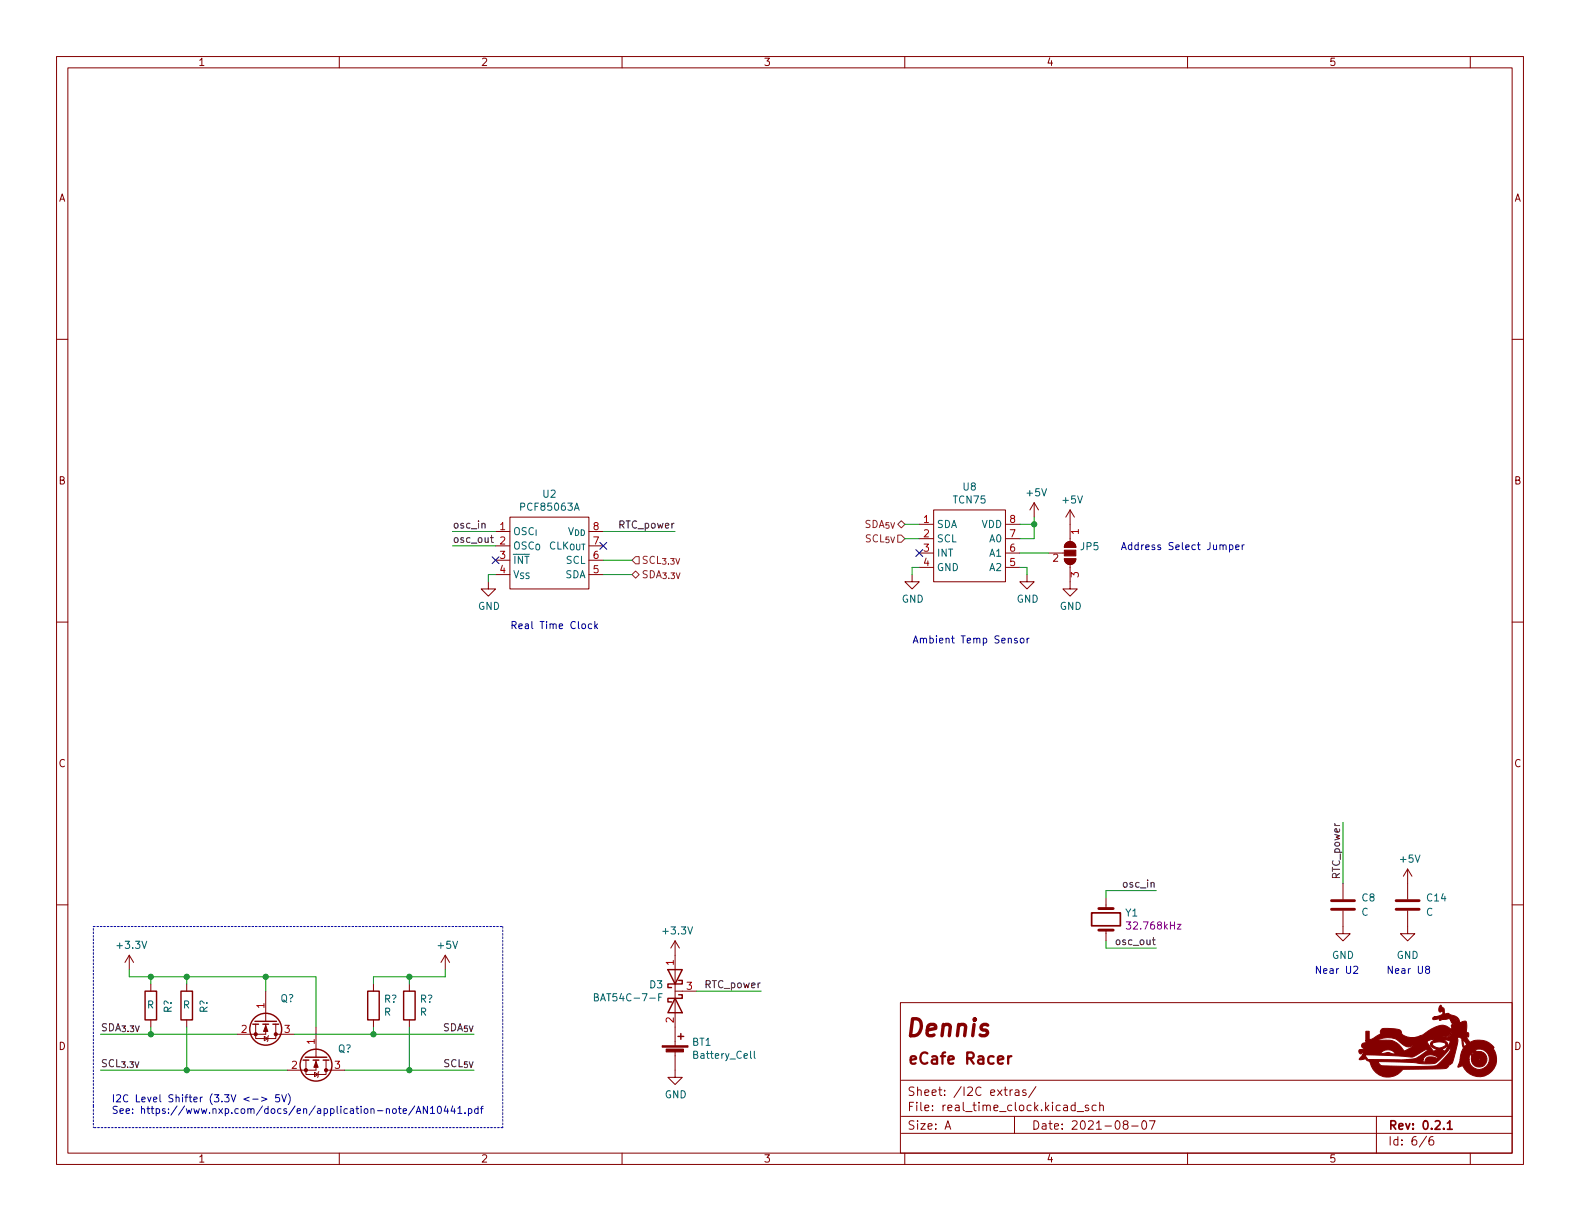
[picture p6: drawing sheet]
<svg xmlns="http://www.w3.org/2000/svg" width="279mm" height="216mm" viewBox="0 0 279 216" stroke-linecap="round" stroke-linejoin="round" font-family="sans-serif">
<g fill="none" stroke="#840000" stroke-width=".18">
<path d="M10 10h259.4v195.9h-259.4zM12 12h255.4v191.9h-255.4zM60 10v2M110 10v2M160 10v2M210 10v2M260 10v2M10 60h2M267.4 60h2M87.6 94h2.6M87.6 96.5h2.6M87.6 99.1h2.6"/>
<path d="M90.2 91.4h13.9v12.7h-13.9zM104.1 94h2.6M104.1 96.5h2.6M104.1 99.1h2.6M162.6 92.7h2.5M162.6 95.3h2.5M162.6 97.8h2.5M165.1 90.2h12.7v12.7h-12.7zM177.8 92.7h2.5M177.8 95.3h2.5M177.8 97.8h2.5M182.9 88.9l-.8 1.3"/>
<path d="M182.9 88.9v2.5M182.9 88.9l.7 1.3M185.4 97.8h2.8M188.2 98.8h2a1.02 1.02 0 0 1-1 1 1.02 1.02 0 0 1-1-1zM188.5 96.1a1.02 1.02 0 0 1 1.1-.3 1.02 1.02 0 0 1 .6 1h-2zM189.2 99.8v4.3h1.3l-1.3 1.3-1.2-1.3h1.2M189.2 90.2l-.7 1.2M189.2 90.2v5.6M189.2 90.2l.8 1.2M10 110h2M86.4 102.9v1.2h1.2l-1.2 1.3-1.3-1.3h1.3M87.6 101.6h2.6"/>
<path d="M104.1 101.6h2.6M161.3 101.6v1.3h1.3l-1.3 1.2-1.3-1.2h1.3M162.6 100.3h2.5M177.8 100.3h2.5M181.6 101.6v1.3h1.3l-1.3 1.2-1.3-1.2h1.3M267.4 110h2M10 160h2M195.6 158.8v1.9M237.5 156.2v2.8M248.9 153.7l-.7 1.2M248.9 153.7v5.3M248.9 153.7l.8 1.2"/>
<path d="M267.4 160h2M22.9 168.9l-.8 1.3M22.9 168.9v2.6M22.9 168.9l.7 1.3M26.7 174v1.3M33 174v1.3M47 175.3v5M66 174v1.3M72.4 174v1.3M78.7 168.9l-.7 1.3M78.7 168.9v2.6M78.7 168.9l.8 1.3"/>
<path d="M119.4 166.4l-.8 1.2M119.4 166.4v18.5M119.4 166.4l.7 1.2M119.4 175.3h3.8M159.2 177.3h108.2v26.6h-108.2zM195.6 164.5v1.9M237.5 161v4.1h1.3l-1.3 1.3-1.3-1.3h1.3M248.9 161v4.1h1.3l-1.3 1.3-1.3-1.3h1.3M26.7 180.3v1.3M33 180.3v1.3M45.2 181.1v2.5h3.6v-.7M46.7 183.3l.7 .3-.7 .4z"/>
<path d="M47 180.4v.2M47 181.1v1.8h-5.1M47.5 183.1l-.1 .2v.7l-.2 .2M48.8 181.1v1.8M48.8 182.9h3.3M54.1 187.5v2.5h3.6v-.8M55.6 189.6l.7 .4-.7 .4zM55.9 181.6v5.1M55.9 186.7v.2M55.9 187.5v1.7h-5.1M56.4 189.5l-.1 .1v.8l-.2 .1M57.7 187.5v1.7"/>
<path d="M57.7 189.2h3.3M66 180.3v1.3M72.4 180.3v1.3M119.4 185.9v4.6h1.2l-1.2 1.3-1.3-1.3h1.3M159.4 197.4h108M159.4 191h108M167.1 199.7l.5-1.5 .5 1.5M167.3 199.2h.7M178.6 192.7v1M179 192.7l-.2 .1-.2 .2M179.4 197.4v3M179.5 192.8h.6l.1 .9"/>
<path d="M180.2 193.1h-.5a.29 .29 0 0 0-.2 .3 .29 .29 0 0 0 .2 .3l.5-.1M181.4 192.8l-.4-.1-.2 .2 .1 .2 .5 .2v.3h-.6M183.2 192.1l-1.3 2M190.1 195.5l-.4-.1-.3 .3v.4l.1 .2h.6M190.1 194.9v1.5M190.5 196.6h1.1M192.5 195.5l-.4-.1-.2 .2 .1 .2 .5 .2v.3h-.6M193.8 195.5l-.4-.1-.3 .3v.4l.2 .2h.5M194.5 195.6l.2-.2 .3 .1 .1 .9M194.5 194.9v1.5M198.9 198.8l-.3-.3 .1-.2 .2-.1h.4l.2 .3-.1 .2-.6 .2-.2 .2 .1 .4 .2 .2 .4-.1 .2-.2-.1-.4-.2-.2M200.1 199.1h1.2"/>
<path d="M202.1 198.2h.2a.81 .81 0 0 1 .5 .6 .81 .81 0 0 1-.3 .8l-.1 .1a.81 .81 0 0 1-.6-.6 .81 .81 0 0 1 .3-.9zM203.3 198.2h1l-.7 1.5M243.4 197.4v6.5M60 203.9v2M110 203.9v2M159.4 200.4h108M160 203.9v2M210 203.9v2M252.3 200.9l-1.3 1.9M253.4 201a.59 .59 0 0 0-.7 .6v.6l.1 .2 .5 .1 .2-.2v-.5l-.1-.2-.4-.1-.3 .3M260 203.9v2"/>
</g>
<path d="M193 161.4h5.1v2.3h-5.1zM256 198.6l.4-.4v1.5M256 199.7h.8" fill="none" stroke="#840000" stroke-width=".3"/>
<path d="M178.3 186.8v1.3M178.9 186.8l-.4 .1-.2 .2" fill="none" stroke="#840000" stroke-width=".4"/>
<g fill="#840000" stroke="#840000" stroke-width=".18">
<path d="M241.5 182.4h.6v1.4h.3l1.7-1 .1-.1-.1-.5 .3-.3h2.3a.91 .91 0 0 1 1.1 .7l.2 .3 .3 .2a6.3 6.3 0 0 0 3.5 .4h3.6a1.04 1.04 0 0 0 1.3-1.1 1.5 1.5 0 0 1-1.8 1l-5.1 .1 1.7-.5a7.2 7.2 0 0 1 3.7-1.7l1.5 .6v-.7h.3l-.3-.4-.2-.4h.7l.3 .4h.3v.1l.1-.1h-.4l-.3-.4h-.7l-.3-.3-1.5 .3-.2-.2-1 .1-.2-.3 .3-.2h3.4l.7 .8 .1-.1-.8-.7h-3.4l3.2-.1-2.9 .1a1.34 1.34 0 0 0 1.3-.7l-.2-.3-.4 .2a.8 .8 0 0 1 .2-1.3l.4 .5a.52 .52 0 0 1 .2 .7l.1 .4 .6-.1 .6 .3a1.42 1.42 0 0 1 1.4 1.4l.6-.3h.6l.1 .8-.1 1 .4 .2v.4v.3l-.5-.1 .7 1.1a3.4 3.4 0 0 1 4.3 1l-.2 .1a3.1 3.1 0 0 1-1 4.6 3.1 3.1 0 0 1-4.4-1.6l-.8 .3 .4-1.4h1.6a1.79 1.79 0 0 0 2 1.8 1.79 1.79 0 0 0 1.5-2.2 1.79 1.79 0 0 0-2.3-1.3v.2l.3 .1a1.4 1.4 0 0 1 1.7 1.2 1.4 1.4 0 0 1-1.3 1.6 1.4 1.4 0 0 1-1.5-1.4h1.2l.1 .1 .2-.1-.2-.2-.1 .2h-1.2v-.7l-.2-.1-.2 .8h-1.6l.2-1.2h1.8l.2 .3 .1-.1-.2-.3-1.9 .1a1.05 1.05 0 0 0 .2-1.3l-.1-.8h.2l.3 1.1 .4-.4-.7-.9v.2h-.2a.58 .58 0 0 0-.8-.5 2.31 2.31 0 0 1-.1 1.8l-.8 2.6-.5 .4a1.19 1.19 0 0 1-1.5 .7l-6.7 .1a3.2 3.2 0 0 1-3.4 1.3 3.2 3.2 0 0 1-2.5-2.7h1.5l.4 .6 .4 .2h8.1a2.05 2.05 0 0 0 2.2-.8 5 5 0 0 0 1.7-2.2l-.1-.2-1.5 1.7a2.36 2.36 0 0 1-2.6 1.1h-.9a55.4 55.4 0 0 0-7.7-.4h-1.5l-.5-.2-.2-.3-.8 .2-.4-.1 .7-.8h.4l.5 .8 9.8 .1v.4l.3-.1a.99 .99 0 0 1 1.4-.8l.9 .3a1.52 1.52 0 0 0-2.6 .2h-2.9h.1a4.8 4.8 0 0 0 3.6-1.7l-.2-.2-.2 .1-1 .6a3 3 0 0 1-3 .6l-7.1-.3 .1-.2h2.9l1.4-.2 .9 .2h.5a1.67 1.67 0 0 0-2.8 0h-2.9v-.2l-.6 .2-.2-.4 .1-.3 .8-.2-.4-.4v-.4l.2-.1 1.1-.2-.6-.1v-.2l3.5-.1a3.2 3.2 0 0 1 3.3 2l1.6-.9h-.4a2.1 2.1 0 0 1-2.1-.8h4.9l1.2 1.7 .6-.3h.8l.6 .3 1-1.8-.9-.2-.1 .2a.58 .58 0 0 1 .4 .9 1.81 1.81 0 0 1-2.9-.1v-.4h.3a1.38 1.38 0 0 0 2.4 .2 1.66 1.66 0 0 0-2-.4l-.7 .2 .1-.2 .4-.3v-.1l-.2-.1-1 .4h-4.9l-.2-.2a3.3 3.3 0 0 0-3.6 0h-2.1z"/>
<path d="M55.9 187.7l.4 1h-.8z"/>
<path d="M117.1 184.9h4.6v.3h-4.6z"/>
<path d="M117.8 185.5h3.1v.5h-3.1z"/>
<path d="M188.5 96.1a1.02 1.02 0 0 1 1.1-.3 1.02 1.02 0 0 1 .6 1h-2z"/>
<path d="M188.2 98.8h2a1.02 1.02 0 0 1-1 1 1.02 1.02 0 0 1-1-1z"/>
<path d="M188.2 97.3h2v1h-2z"/>
<path d="M47 181.4l.4 1h-.8z"/>
<circle cx="54.1" cy="189.2" r=".28"/>
<circle cx="57.7" cy="189.2" r=".28"/>
<circle cx="45.2" cy="182.9" r=".28"/>
<circle cx="48.8" cy="182.9" r=".28"/>
</g>
<g fill="none" stroke="#840000" stroke-width=".25">
<path d="M25.7 175.3h2v5h-2zM32 175.3h2v5h-2zM65 175.3h2.1v5h-2.1zM71.4 175.3h2v5h-2zM118.1 171.5h2.5l-1.2 2.5zM119.4 176.5l1.2 2.6h-2.5zM120 173.4h.6v.6h-2.5v.6h.6M120 175.9h.6v.6h-2.5v.7h.6M44.7 181.1h1M45.1 180.6h3.8M46.5 181.1h1M48.3 181.1h1"/>
<path d="M53.6 187.5h1M54 186.9h3.8M55.4 187.5h1M57.1 187.5h1.1M119.9 183.3h1M120.4 182.8v1"/>
<circle cx="47" cy="182" r="2.82"/>
<circle cx="55.9" cy="188.3" r="2.82"/>
</g>
<g fill="none" stroke="#006464" stroke-width=".18">
<path d="M91.1 93.5l.2-.2a.43 .43 0 0 1 .5 .4v.4a.42 .42 0 0 1-.4 .5 .42 .42 0 0 1-.4-.5zM93.1 93.3h-.5l-.2 .1v.4l.5 .2 .2 .3-.3 .3-.5-.1M94.3 93.4a.6 .6 0 0 0-.8 .4 .6 .6 0 0 0 .6 .8l.2-.2M94.8 93.7v1M100.6 93.3l.4 1.3 .4-1.3M101.8 93.7a.51 .51 0 0 1 .6 .5 .51 .51 0 0 1-.6 .5zM102.8 93.7a.51 .51 0 0 1 .6 .5 .51 .51 0 0 1-.6 .5zM90.9 100.9l.4 1.3 .4-1.3M92.6 101.3h-.4l-.2 .2 .1 .2 .5 .2v.3l-.6 .1M93.6 101.3l-.5 .1v.3l.4 .2 .1 .2-.2 .2h-.4M105.1 176.3h.6l.1-.2-.1-.3-.6-.1v1.3h.5l.2-.1v-.3l-.3-.3M116.5 176.3h.4"/>
<path d="M117.1 175.7h-.6v1.3M133.4 185.9v1.1l.2 .1"/>
</g>
<path d="M235.5 159.3h4M246.9 159.3h4.1M194.3 160.7h2.5M194.3 164.5h2.5M235.5 160.8h4M246.9 160.8h4.1" fill="none" stroke="#840000" stroke-width=".51"/>
<path d="M199.2 163h.8l-.5 .5 .4 .1v.6l-.2 .1-.5-.1M208.2 163.4h.6l-.6 .9h.6" fill="none" stroke="#840084" stroke-width=".18"/>
<path d="M112.4 98.4h.6v1.3h-.6l-.6-.6zM158.7 94.6h.7l.6 .7-.6 .6h-.7zM158.7 92.7l.7-.6 .6 .6-.6 .6zM111.8 101.6l.6-.6 .6 .6-.6 .6z" fill="none" stroke="#725600" stroke-width=".18"/>
<path d="M85.2 92.7l.2-.2 .3 .1 .1 .8M86.7 95.1h.5M86.9 94.6v1.1l.3 .2" fill="none" stroke="#0f0f0f" stroke-width=".18"/>
<g fill="none" stroke="#0000c2" stroke-width=".18">
<path d="M217.4 96.4l.4-.1 .2 .3-.1 .5h-.5M217.4 96.3v1.3M218.5 96.8l.6-.2v-.2l-.4-.1-.2 .2 .1 .6h.5M219.7 96.3v.9M220 96.3l-.3 .3M104.6 110.4l-.3-.1-.3 .3 .2 .5h.4M105.2 109.9v1.3M105.3 110.7l.4 .5M105.7 110.3l-.5 .5M179.9 112.9h-.3l-.2 .1v.2l.5 .1v.3h-.5M180.5 112.9h.3l.3 .2v.4l-.3 .2-.3-.1-.1-.1zM181.6 112.9v.8"/>
<path d="M182 112.9l-.4 .2M239.4 171l.5-.2 .2 .4-.8 .9h.8M252.3 171.4l-.2-.2v-.2l.2-.2 .4 .1 .1 .2-.1 .2-.5 .2-.1 .1v.3l.2 .2h.3l.2-.2-.1-.4-.1-.1M44.7 194.4h.9M46.2 194l1 .4-1 .3M49.4 193.6h-.6l-.1 .6 .2-.1h.4l.2 .2-.1 .4-.2 .1-.5-.1M49.8 193.6l.4 1.2 .5-1.2M51 193.4a1.46 1.46 0 0 1 0 1.9M71.3 196.5l.6-.2-.1-.2-.3-.1-.2 .2v.6h.5M73.3 195.6l-1 1.6M73.6 196.9l.4-1.3 .4 1.3M73.7 196.5h.6"/>
<path d="M75.6 195.6v1.3l-.7-1.3v1.3M76.1 196l.4-.4v1.3M76.1 196.9h.8M77.5 195.7l.1-.1a.68 .68 0 0 1 .5 .6 .68 .68 0 0 1-.5 .7l-.1-.1-.2-.4zM78.8 195.6l-.3 .9h.8M79.1 196v.9M80.1 195.6l-.3 .9h.7M80.4 196v.9M81 196l.3-.4v1.3M81 196.9h.7M82.2 196.8v.1M82.8 196.1l.4-.1 .2 .3-.1 .5h-.5"/>
<path d="M82.8 196v1.3M84.5 196.1l-.3-.1-.3 .3 .1 .5h.5M84.5 195.6v1.3M85 196h.4M85.4 195.6l-.3 .2v1.1"/>
</g>
<path d="M16.5 163.8h72.4M88.9 163.8v35.6M16.5 195.6v-31.8M16.5 195.6v3.8M88.9 199.4h-72.4" fill="none" stroke="#0000c2" stroke-width=".18" stroke-dasharray=".3 .3"/>
<g fill="none" stroke="#009600" stroke-width=".18">
<path d="M80 94h7.6M80 96.5h7.6M106.7 94h12.7M106.7 99.1h5.1M160 92.7h2.6M160 95.3h2.6M180.3 97.8h5.1M180.3 92.7h2.6M182.9 91.4v3.9h-2.6M87.6 101.6h-1.2v1.3M106.7 101.6h5.1M162.6 100.3h-1.3v1.3"/>
<path d="M180.3 100.3h1.3v1.3M204.5 157.5h-8.9v1.3M237.5 145.4v10.8M22.9 171.5v1.2h33v8.9M26.7 172.7v1.3M33 172.7v1.3M47 172.7v2.6M72.4 172.7v1.3M78.7 171.5v1.2h-12.7v1.3M123.2 175.3h11.4M195.6 166.4v1.2h8.9M17.8 189.2h33"/>
<path d="M17.8 182.9h24.1M33 181.6v7.6M52.1 182.9h31.7M61 189.2h22.8M66 181.6v1.3M72.4 181.6v7.6"/>
</g>
<path d="M87 98.5l1.2 1.2M88.2 98.5l-1.2 1.2M106.1 95.9l1.2 1.2M107.3 95.9l-1.2 1.2M162 97.2l1.2 1.2M163.2 97.2l-1.2 1.2" fill="none" stroke="#000084" stroke-width=".18"/>
<g fill="#009600" stroke="#009600" stroke-width=".18">
<circle cx="26.7" cy="172.7" r=".46"/>
<circle cx="33" cy="172.7" r=".46"/>
<circle cx="26.7" cy="182.9" r=".46"/>
<circle cx="33" cy="189.2" r=".46"/>
<circle cx="47" cy="172.7" r=".46"/>
<circle cx="72.4" cy="172.7" r=".46"/>
<circle cx="66" cy="182.9" r=".46"/>
<circle cx="72.4" cy="189.2" r=".46"/>
<circle cx="182.9" cy="92.7" r=".46"/>
</g>
<text font-size="4.2" fill="#840000" x="159.9" y="183.3">Dennis</text>
<text font-size="2.8" fill="#840000" x="160.4" y="188.2">eCafe Racer</text>
<g font-size="2.1" fill="#840000">
<text x="160.4" y="196.5">File: real_time_clock.kicad_sch</text>
<text x="160.4" y="193.8">Sheet: /I2C extras/</text>
<text x="160.4" y="199.7">Size: A</text>
<text x="182.4" y="199.7">Date: 2021-08-07</text>
<text x="245.4" y="199.7">Rev: 0.2.1</text>
<text x="245.4" y="202.5">Id: 6/6</text>
</g>
<g font-size="1.8" fill="#840000">
<text x="35" y="11.6">1</text>
<text x="85" y="11.6">2</text>
<text x="135" y="11.6">3</text>
<text x="185" y="11.6">4</text>
<text x="235" y="11.6">5</text>
<text x="10.3" y="35.6">A</text>
<text x="267.7" y="35.6">A</text>
<text x="10.3" y="85.7">B</text>
<text x="267.7" y="85.7">B</text>
<text x="10.3" y="135.6">C</text>
<text x="267.7" y="135.6">C</text>
<text x="10.3" y="185.7">D</text>
<text x="267.7" y="185.7">D</text>
<text x="35" y="205.6">1</text>
<text x="85" y="205.6">2</text>
<text x="135" y="205.6">3</text>
<text x="185" y="205.6">4</text>
<text x="235" y="205.6">5</text>
</g>
<g font-size="1.8" fill="#006464">
<text x="96" y="88">U2</text>
<text x="168.6" y="89">TCN75</text>
<text x="170.3" y="86.7">U8</text>
<text x="181.7" y="87.8">+5V</text>
<text x="188" y="89">+5V</text>
<text x="92.3" y="90.3">PCF85063A</text>
<text x="165.6" y="93.3">SDA</text>
<text x="165.6" y="95.9">SCL</text>
<text x="173.6" y="93.3">VDD</text>
<text x="175" y="95.9">A0</text>
<text x="90.7" y="97.2">OSC_{O}</text>
<text x="90.7" y="99.7">~{INT}</text>
<text x="93.9" y="97.2">CLK_{OUT}</text>
<text x="100.1" y="99.7">SCL</text>
<text x="165.6" y="98.4">INT</text>
<text x="165.6" y="101">GND</text>
<text x="175" y="101">A2</text>
<text x="175" y="98.4">A1</text>
<text x="191.1" y="97.3">JP5</text>
<text x="84.5" y="107.8">GND</text>
<text x="99.9" y="102.2">SDA</text>
<text x="159.4" y="106.6">GND</text>
<text x="179.8" y="106.6">GND</text>
<text x="187.4" y="107.8">GND</text>
<text x="247.7" y="152.5">+5V</text>
<text x="240.7" y="161.9">C</text>
<text x="240.9" y="159.4">C8</text>
<text x="252.2" y="161.9">C</text>
<text x="252.4" y="159.4">C14</text>
<text x="20.9" y="167.8">+3.3V</text>
<text x="77.5" y="167.8">+5V</text>
<text x="117.4" y="165.2">+3.3V</text>
<text x="199.1" y="162">Y1</text>
<text x="235.5" y="169.5">GND</text>
<text x="247" y="169.5">GND</text>
<text x="26" y="178.3">R</text>
<text x="30.4" y="179.1" transform="rotate(-90 30.4 179.1)">R?</text>
<text x="32.3" y="178.3">R</text>
<text x="36.7" y="179.1" transform="rotate(-90 36.7 179.1)">R?</text>
<text x="49.6" y="177.2">Q?</text>
<text x="67.9" y="179.6">R</text>
<text x="67.9" y="177.3">R?</text>
<text x="74.2" y="179.6">R</text>
<text x="74.2" y="177.3">R?</text>
<text x="106" y="177">BAT54C-7-F</text>
<text x="114.9" y="174.7">D3</text>
<text x="122.4" y="184.9">BT1</text>
<text x="59.7" y="186.1">Q?</text>
<text x="122.9" y="187.2">Battery_Cell</text>
<text x="117.5" y="194.2">GND</text>
</g>
<g font-size="1.8" fill="#0f0f0f">
<text x="80" y="96">osc_out</text>
<text x="80" y="93.4">osc_in</text>
<text x="109.6" y="93.4">RTC_power</text>
<text x="237" y="155.2" transform="rotate(-90 237 155.2)">RTC_power</text>
<text x="198.9" y="156.9">osc_in</text>
<text x="197.7" y="167.1">osc_out</text>
<text x="124.8" y="174.7">RTC_power</text>
<text x="75.6" y="182.3">SDA_{5V}</text>
<text x="17.8" y="188.7">SCL_{3.3V}</text>
<text x="75.8" y="188.7">SCL_{5V}</text>
</g>
<g font-size="1.8" fill="#a90000">
<text x="88.4" y="93.7">1</text>
<text x="104.9" y="93.7">8</text>
<text x="163.3" y="92.5">1</text>
<text x="163.3" y="95">2</text>
<text x="178.6" y="95">7</text>
<text x="178.6" y="92.5">8</text>
<text x="190.8" y="94.5" transform="rotate(-90 190.8 94.5)">1</text>
<text x="88.4" y="96.3">2</text>
<text x="88.4" y="98.8">3</text>
<text x="88.4" y="101.3">4</text>
<text x="104.9" y="101.3">5</text>
<text x="104.9" y="98.8">6</text>
<text x="104.9" y="96.3">7</text>
<text x="163.3" y="97.5">3</text>
<text x="163.3" y="100.1">4</text>
<text x="178.6" y="100.1">5</text>
<text x="178.6" y="97.5">6</text>
<text x="186.2" y="99.3">2</text>
<text x="190.8" y="102.1" transform="rotate(-90 190.8 102.1)">3</text>
<text x="119.1" y="170.7" transform="rotate(-90 119.1 170.7)">1</text>
<text x="46.7" y="178.3" transform="rotate(-90 46.7 178.3)">1</text>
<text x="121.4" y="175">3</text>
<text x="42.7" y="182.6">2</text>
<text x="50.3" y="182.6">3</text>
<text x="55.6" y="184.6" transform="rotate(-90 55.6 184.6)">1</text>
<text x="119.1" y="180.8" transform="rotate(-90 119.1 180.8)">2</text>
<text x="51.6" y="189">2</text>
<text x="59.2" y="189">3</text>
</g>
<g font-size="1.8" fill="#725600">
<text x="150.1" y="93.3">SDA_{5V}</text>
<text x="150.3" y="95.9">SCL_{5V}</text>
<text x="113.4" y="99.7">SCL_{3.3V}</text>
<text x="113.4" y="102.2">SDA_{3.3V}</text>
</g>
<g font-size="1.8" fill="#0000c2">
<text x="198.1" y="97.3">Address Select Jumper</text>
<text x="90.2" y="111.2">Real Time Clock</text>
<text x="161.3" y="113.8">Ambient Temp Sensor</text>
<text x="232.4" y="172.2">Near U2</text>
<text x="245.1" y="172.2">Near U8</text>
<text x="19.7" y="194.9">I2C Level Shifter (3.3V &lt;-&gt; 5V)</text>
<text x="19.7" y="196.9">See: https://www.nxp.com/docs/en/application-note/AN10441.pdf</text>
</g>
<text font-size="1.8" fill="#840084" x="199.7" y="164.3">32.768kHz</text>
<text font-size="1.8" fill="#009600" x="17.8" y="182.3">SDA_{3.3V}</text>
</svg>
